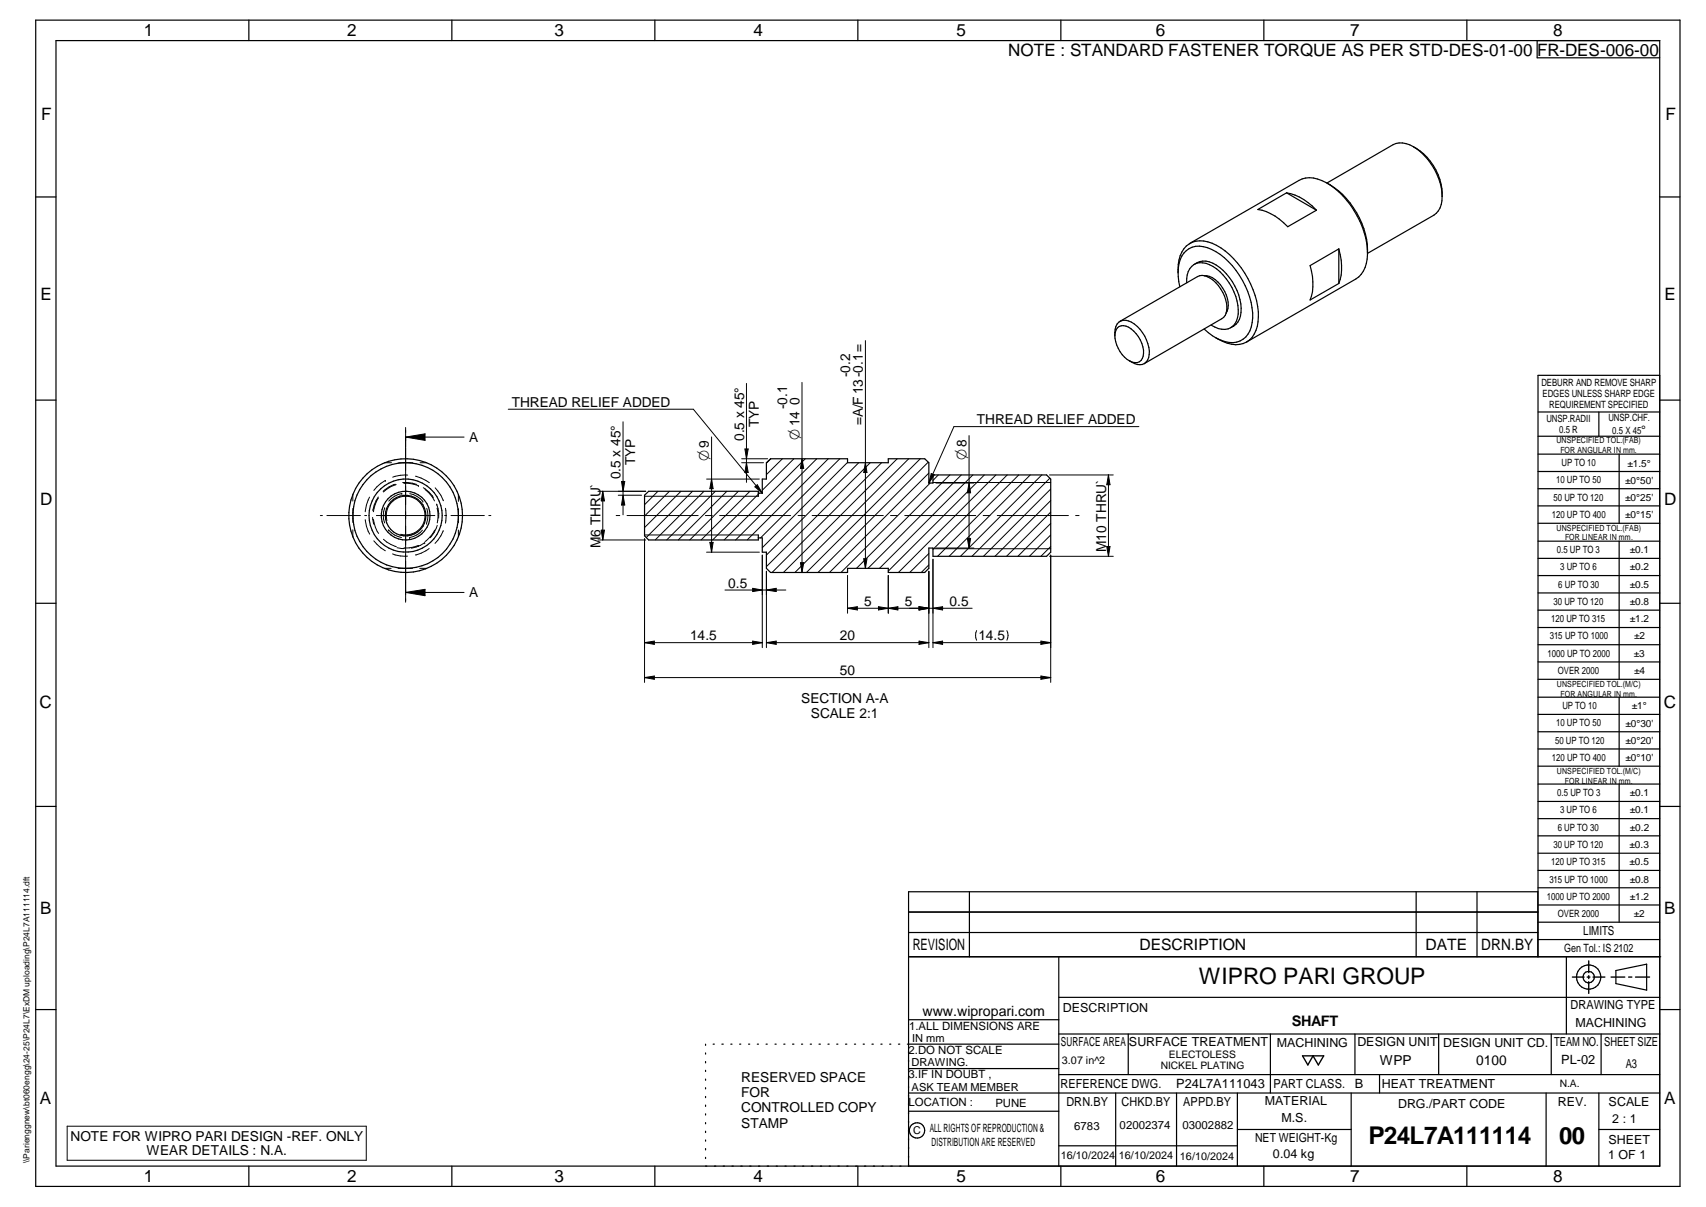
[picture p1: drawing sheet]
<svg xmlns="http://www.w3.org/2000/svg" width="420mm" height="297mm" viewBox="0 0 420 297" stroke-linecap="round" stroke-linejoin="round" font-family="sans-serif">
<g fill="none" stroke="#000" stroke-width=".3">
<path d="M8.8 5h405v287h-405zM13.8 10h395v277h-395zM61.3 5v5M111.3 5v5M161.3 5v5M211.3 5v5M261.3 5v5M311.3 5v5M361.3 5v5M378.6 10v4.2h30.2M348.1 36.1a5.1 5.1 0 0 0-5-.5l-16.3 9.4M348.1 36.1a15.9 15.9 0 0 1 7 11.1"/>
<path d="M348.1 36.1a13.7 13.7 0 0 1 7.1 12.2M8.8 48.5h5M293 59.9l26.9-15.5a6.5 6.5 0 0 1 6.7 .6 21.9 21.9 0 0 1 10.2 17.6 7.1 7.1 0 0 1-2.9 6.1l-26.9 15.5M316.9 47.5a12.7 12.7 0 0 1 7.3 4.2M316.9 47.5l-7.1 4.1a12.9 12.9 0 0 1 7.4 4.2l7-4.1M316.9 47.5l7.3 4.2M326.9 45.1a20 20 0 0 1 9.9 17.1M355.2 48.3a5 5 0 0 1-2.1 4.7l-16.3 9.4M355.2 47.5v.8M408.8 48.5h5M275.8 79.1l19.1-11a3.5 3.5 0 0 1 3.9 .9 8.7 8.7 0 0 1 3.2 8l-.3 .6-.8 .8-19.1 11.1M290.1 67.1a7.5 7.5 0 0 1 2.8-7.1 7.2 7.2 0 0 1 7.8 1 21.9 21.9 0 0 1 9.2 17 7.1 7.1 0 0 1-2.9 6.2"/>
<path d="M290.6 70.6a9.8 9.8 0 0 1 1-8.3 5.3 5.3 0 0 1 6.8-.9 19.8 19.8 0 0 1 10.1 16.8 5.7 5.7 0 0 1-3.9 6 9.6 9.6 0 0 1-8-3.2M292.3 69.6a4.1 4.1 0 0 1 3.1-5 8.4 8.4 0 0 1 6.6 4.1 12.3 12.3 0 0 1 2.8 9.4 3.6 3.6 0 0 1-1.7 2.5M294.1 65.1a4.9 4.9 0 0 1 6.3 .7 13.3 13.3 0 0 1 5.1 12 3.9 3.9 0 0 1-2.4 2.8M296.6 67.9a6.1 6.1 0 0 1 5 3.8 5.7 5.7 0 0 1 .4 5.4M329.7 61.3a13.7 13.7 0 0 1 0 8.5M329.7 61.3l-7 4.1a13.5 13.5 0 0 1 0 8.4l7-4M329.7 61.3v8.5M8.8 98.5h5M274.6 82.7a3.2 3.2 0 0 1 2-3.9 6.4 6.4 0 0 1 5.3 3.9l.5 1a5.3 5.3 0 0 1-.1 5.4l-.5 .4M275.2 80.7a2.48 2.48 0 0 1 3.4 .2 6.9 6.9 0 0 1 2.7 7.3 1.99 1.99 0 0 1-3 .7 7.4 7.4 0 0 1-3.6-7.1zM278.1 88.8a3.5 3.5 0 0 0 3.7 .7M298.3 80a4.7 4.7 0 0 0 4.8 .6"/>
<path d="M299.3 83.1a7.6 7.6 0 0 0 7.7 1.1M408.8 92.4h-30v143.1M408.8 98.5h5M378.8 101.4h30M378.8 107.4h30M378.8 111.8h30M378.8 116h30M393.8 101.4v6M398.8 111.8v17M186.8 121.4h.9v-3.5h1.1v-4l1-1h18.9v1h10.1v-1h8.9l1.1 1v5h1v-2h28l1 1v18l-1 1h-28v-2h-1v5l-1.1 1h-8.9v-1h-10.1v1h-18.9l-1-1v-4h-1.1v-3.5h-.9M186.8 122.1v-1.2h-27l-1.1 1v10l1.1 1h27v-1.2M378.8 120.3h30"/>
<path d="M378.8 124.5h30M378.8 128.8h30M378.8 133.2h30M378.8 137.4h30M398.8 133.2v34M8.8 148.5h5M378.8 141.6h30M378.8 145.9h30M378.8 150.2h30M378.8 154.4h30M378.8 158.7h30M408.8 148.5h5"/>
<path d="M378.8 162.9h30M378.8 167.2h30M378.8 171.6h30M378.8 175.8h30M398.8 171.6v17M8.8 198.5h5M378.8 180.1h30M378.8 184.3h30M378.8 188.6h30M378.8 193h30M378.8 197.2h30M398.8 193v33.9"/>
<path d="M408.8 198.5h5M238.7 219.5v16M348.8 219.5v16M363.8 219.5v16M378.8 201.5h30M378.8 205.7h30M378.8 210h30M378.8 214.2h30M378.8 218.5h30M223.8 235.5h185.2M223.8 229.5h154.9M223.8 224.5h154.9"/>
<path d="M260.8 235.5v51.5M378.7 235.5v-16h-154.9v67.5M378.8 222.7h30M378.8 226.9h30M378.8 231.2h30M385.8 235.5v19M398 238.8l7.5-1.5v6.4l-7.5-1.6zM8.8 248.5h5M173.8 257v.3M173.8 259.1v.3M175.6 257h.3M177.8 257h.3"/>
<path d="M180 257h.3M182.1 257h.3M184.4 257h.2M186.5 257h.3M188.7 257h.3M190.9 257h.3M193 257h.3M195.2 257h.3M197.4 257h.3M199.5 257h.3M201.7 257h.3M203.9 257h.3"/>
<path d="M206.1 257h.3M208.2 257h.4M210.4 257h.3M212.6 257h.3M214.7 257h.4M216.9 257h.3M219.1 257h.3M221.3 257h.3M223.8 251h37M260.8 257h-37.3M260.8 245.4h148M260.8 254.5h148"/>
<path d="M277.9 254.5v10M312.9 254.5v14.5M333.7 254.5v10M354.3 254.5v10M382 254.5v10M394.3 254.5v10M408.8 248.5h5M173.8 261.2v.4M173.8 263.4v.3M173.8 265.6v.3M173.8 267.7v.3M173.8 269.8v.3"/>
<path d="M173.8 271.9v.4M173.8 274.1v.3M173.8 276.3v.3M173.8 278.4v.3M223.8 269h185M223.8 263h37M223.8 273.5h37M260.8 264.5h148M274.8 269v18M289.8 269v18M304.7 269v18M304.7 278h28.1"/>
<path d="M332.8 269v18M339.8 264.5v4.5M380.8 269v18M393.8 269v18M393.8 278h15M61.3 287v5M111.3 287v5M161.3 287v5M173.8 280.5v.3M173.8 282.7v.3M173.8 284.8v.3M211.3 287v5"/>
<path d="M260.8 282h43.9M261.3 287v5M311.3 287v5M361.3 287v5"/>
<circle cx="99.9" cy="126.9" r="5"/>
<circle cx="99.9" cy="126.9" r="6"/>
<circle cx="99.9" cy="126.9" r="13"/>
<circle cx="99.9" cy="126.9" r="14"/>
<circle cx="99.9" cy="126.9" r="9"/>
<circle cx="391.3" cy="240.5" r="2.99"/>
<circle cx="391.3" cy="240.5" r="1.41"/>
<circle cx="225.9" cy="278.2" r="1.89"/>
</g>
<g fill="none" stroke="#000" stroke-width=".25">
<path d="M183.8 94.4v24.3M197.5 94.1v46.8M213.1 83.8v56.1M94.7 113.9h1.7M94.9 118.2h.1M94.9 118.2l-1.1 .8-1.7 1.7M97.4 119.2a7.2 7.2 0 0 0-3.1 1.7M97.6 119.3a7.2 7.2 0 0 0-3.2 1.8M98.2 113.9h3.5M99.2 118.7h1.2l2.2 .5M99.4 118.9a8.8 8.8 0 0 1 3.6 .6M99.9 105.2v43"/>
<path d="M99.9 107.6h14.4M99.9 107.6l4.8-.8v1.6zM100.4 116.9a8.5 8.5 0 0 0-3.7 .5M102.4 117.2l1.3 .4 2 1.2M103 119.5h.1M103.5 113.9h1.6M125.2 100.7h45.6l16.9 20.7M153.1 118.5h.8l-.5 2.4zM153.4 103.8v22.9M174 117.9h13M175.2 117.9l.4 2.4h-.8zM175.2 107.5v28.4"/>
<path d="M182.7 113.9h5.3M182.7 112.9h6.3M183.5 110.5h.8l-.5 2.4zM183.8 113.9l.5 2.4h-.8zM185.9 119.8l.6-.5 1.2 2.1zM189.9 112.9l-1.1 1.1M192.7 112.9l-3.9 3.9M195.5 112.9l-7.8 7.8M197.5 112.9l.4 2.4h-.8zM198.3 112.9l-20 20M201.2 112.9l-20 20M204 112.9l-20 20"/>
<path d="M206.8 112.9l-19.5 19.5M208.7 113.8l-21 21M211.5 113.9l-22.7 22.7M213.1 113.9l.4 2.4h-.8zM214.3 113.9l-25.5 25.5M217.1 113.9l-27 27M221 112.9l-28.1 28M223.8 112.9l-28 28M226.6 112.9l-28 28M228.6 113.7l-27.1 27.2M228.8 116.4l-24.5 24.5M229.1 118.9l-22 22"/>
<path d="M229.4 116.5l.7 .3-1.3 2.1zM229.8 118.7h29M230.5 118.9h9.3M231.1 116.9l-1.3 1.3M233.9 116.9l-23 23M236.8 116.9l-23 23M238.7 118.9l.3 2.4h-.8zM238.7 107.2v27.7M239.6 116.9l-23 23M242.4 116.9l-23.6 23.6M245.3 116.9l-24 24M248.1 116.9l-18.3 18.3"/>
<path d="M250.9 116.9l-20 20M253.7 116.9l-19.9 20M256.6 116.9l-20.1 20M258.5 116.9h15.7M258.6 117.7l-19.2 19.2M273 116.9l.4 2.4h-.8zM273 116.9v20M280.5 105h-45.6l-6.1 13.9M78.9 126.9h.5M80.5 126.9h8.3M86.9 121.7v1.6M86.9 125.1v3.5"/>
<path d="M86.9 130.4v1.7M89.8 126.9h.5M89.9 127.9a8.9 8.9 0 0 0 1.1 3.5M91 122.3l-.8 2-.3 1.6M91.8 127.3l.2 1.7M91.9 125.5h.1M92 127.8a7.5 7.5 0 0 0 1.2 3.5M92.1 133.1l1.7 1.7 1.1 .8M92.7 126.9h14.4M93.2 122.3l-1.1 2-.2 1.2M93.2 122.6a7.7 7.7 0 0 0-1.2 3.3M94.4 132.7a8.3 8.3 0 0 0 3.2 1.8"/>
<path d="M94.7 139.9h1.6M94.7 125a5.2 5.2 0 0 0 0 3.7M94.7 125h.1M95.3 128.1a4.8 4.8 0 0 1 4.1-6 4.8 4.8 0 0 1 5.2 5.2 4.8 4.8 0 0 1-5.9 4.2M95.7 130.4h.1M95.7 130.4a5.3 5.3 0 0 0 3.2 1.9M96.7 136.3a7.9 7.9 0 0 0 3.7 .6M97.8 134.8l1.7 .2M98.1 139.9h3.5M99 121.5a5.5 5.5 0 0 0-3.3 1.8M99 121.5h.1M100.9 132.3h.1"/>
<path d="M100.9 121.5a5.6 5.6 0 0 1 3.2 1.9M103 134.2a8.1 8.1 0 0 1-3.5 .7M103.1 134.2h.1M103.4 139.9h1.7M104 130.5a5.2 5.2 0 0 1-3.1 1.8M104.1 123.4h.1M104.3 120a7.7 7.7 0 0 1 2.4 2.4M104.6 133.6l-1 .6-2.3 .7M104.6 133.6h.1M104.7 120.5a7.1 7.1 0 0 1 2.3 2.8M105.1 128.8h.1M105.1 125.1a5.5 5.5 0 0 1 0 3.7"/>
<path d="M105.7 135a8.3 8.3 0 0 1-3.4 1.6M107 130.5a7.6 7.6 0 0 1-2.3 2.8M107.2 120.1a8.8 8.8 0 0 1 2 3.1M107.6 124.1l.5 2.3-.1 1.1M107.6 124.1h.1M107.6 125.1a7.2 7.2 0 0 1 .1 3.6M107.7 129.3a7.3 7.3 0 0 1-1.8 3M109.2 130.6a8.5 8.5 0 0 1-2.1 3.1M109.5 126.9h.5M109.7 125.1l.2 1.8-.2 1.8M111.1 126.9h8.2M112.9 121.7v1.7"/>
<path d="M112.9 125.2v3.5M112.9 130.4v1.7M120.4 126.9h.5M147.3 120.9h11.7M147.3 132.9h11.7M148.1 130.5h.8l-.4 2.4zM148.5 120.9l.4 2.4h-.8zM148.5 120.9v12M151.8 126.9h.8M152.3 121.9h5.7M153.4 121.9l.5 2.4h-.8zM154.4 126.9h17.5"/>
<path d="M158.7 132.6v35.3M158.7 122.1h28.1M158.7 131.7h28.1M162 120.9l-3.3 3.3M164.9 120.9l-6.2 6.1M167.7 120.9l-9 8.9M170.5 120.9l-11.3 11.4M173.4 120.9l-12 12M173.7 126.9h1.7M174 135.9h13M174.8 133.5h.8l-.4 2.4zM176.2 120.9l-12 12"/>
<path d="M177.2 126.9h17.5M179 120.9l-12 12M181.9 120.9l-12 12M184.7 120.9l-12 12M187 121.4l-11.5 11.5M187.7 136.6v22.8M196.5 126.9h1.7M197.1 138.5h.8l-.4 2.4zM200 126.9h17.5M212.7 137.5h.8l-.4 2.4zM219.3 126.9h1.7M222.8 126.9h17.5"/>
<path d="M228.8 136.2l-4.7 4.7M228.8 139l-1.9 1.9M229.8 137.6v21.8M229.8 135h29M230.5 134.9h9.3M238.2 132.5h.8l-.3 2.4zM242.1 126.9h1.7M245.6 126.9h17.5M258.5 136.9h15.7M258.8 134.5l-2.4 2.4M258.8 131.7l-5.3 5.2M258.8 128.8l-8.1 8.1"/>
<path d="M258.8 126l-10.9 10.9M258.8 123.2l-13.7 13.7M258.8 120.4l-16.6 16.5M258.8 136.6v31.3M264.9 126.9h.9M272.6 134.5h.8l-.4 2.4zM99.9 145.8l4.8-.8v1.6zM99.9 145.8h14.4M158.7 158.2l2.5-.4v.8zM158.7 158.2h29M178.6 145.2h14.9M185.4 144.8l2.3 .4-2.3 .4z"/>
<path d="M185.4 157.8l2.3 .4-2.3 .4zM188.8 140.6v18.8M188.8 158.2h40M188.8 158.2l2.4-.4v.8zM188.8 145.2l2.4-.4v.8zM208.7 149.7h30.7M208.7 141.6v9.3M208.7 149.7l2.4-.4v.8zM216.4 149.3l2.4 .4-2.4 .4zM218.8 141.6v9.3M218.8 149.7l2.3-.4v.8zM226.3 157.8l2.5 .4-2.5 .4z"/>
<path d="M226.3 149.3l2.5 .4-2.5 .4zM228.8 140.6v18.8M229.8 149.7l2.3-.4v.8zM229.8 158.2h29M229.8 158.2l2.3-.4v.8zM240.5 155.2a2.89 2.89 0 0 0 0 2.4M248 155.2a2.52 2.52 0 0 1 0 2.4M256.4 157.8l2.4 .4-2.4 .4zM158.7 166.8h100.1M158.7 166.8l2.5-.4v.8zM256.4 166.4l2.4 .4-2.4 .4zM16.5 277.2h73.7v8.3h-73.7z"/>
</g>
<path d="M391.3 236.5v2.9M320.8 259.8h5.2l-1.3 2.3-1.3-2.3-1.3 2.3zM387.3 240.5h2.8M390.9 240.5h.7M391.3 240.1v.7M391.3 241.6v2.9M392.3 240.5h3M396.8 240.5h3.4M401.1 240.5h.8M402.8 240.5h3.5" fill="none" stroke="#000" stroke-width=".34"/>
<g fill="#000">
<path d="M99.9 107.6l4.8-.8v1.6zM153.1 118.5h.8l-.5 2.4zM183.5 110.5h.8l-.5 2.4zM183.8 113.9l.5 2.4h-.8zM185.9 119.8l.6-.5 1.2 2.1zM197.5 112.9l.4 2.4h-.8zM213.1 113.9l.4 2.4h-.8zM229.4 116.5l.7 .3-1.3 2.1zM273 116.9l.4 2.4h-.8zM148.5 120.9l.4 2.4h-.8zM148.1 130.5h.8l-.4 2.4zM153.4 121.9l.5 2.4h-.8z"/>
<path d="M175.2 117.9l.4 2.4h-.8zM174.8 133.5h.8l-.4 2.4zM197.1 138.5h.8l-.4 2.4zM212.7 137.5h.8l-.4 2.4zM238.7 118.9l.3 2.4h-.8zM238.2 132.5h.8l-.3 2.4zM272.6 134.5h.8l-.4 2.4zM99.9 145.8l4.8-.8v1.6zM158.7 158.2l2.5-.4v.8zM185.4 144.8l2.3 .4-2.3 .4zM185.4 157.8l2.3 .4-2.3 .4zM188.8 158.2l2.4-.4v.8z"/>
<path d="M188.8 145.2l2.4-.4v.8zM208.7 149.7l2.4-.4v.8zM216.4 149.3l2.4 .4-2.4 .4zM218.8 149.7l2.3-.4v.8zM226.3 157.8l2.5 .4-2.5 .4zM226.3 149.3l2.5 .4-2.5 .4zM229.8 149.7l2.3-.4v.8zM229.8 158.2l2.3-.4v.8zM256.4 157.8l2.4 .4-2.4 .4zM158.7 166.8l2.5-.4v.8zM256.4 166.4l2.4 .4-2.4 .4z"/>
</g>
<text font-size="6" x="337" y="281.6">P24L7A111114</text>
<text font-size="5.9" x="384" y="281.6">00</text>
<text font-size="5.6" x="295.3" y="242.2">WIPRO PARI GROUP</text>
<g font-size="4.2">
<text x="35.4" y="9">1</text>
<text x="85.5" y="8.9">2</text>
<text x="136.6" y="9">3</text>
<text x="185.6" y="9">4</text>
<text x="235.6" y="9">5</text>
<text x="284.6" y="8.8">6</text>
<text x="332.6" y="9">7</text>
<text x="382.6" y="9">8</text>
<text x="248.3" y="13.8">NOTE : STANDARD FASTENER TORQUE AS PER STD-DES-01-00 FR-DES-006-00</text>
<text x="10.1" y="29.6">F</text>
<text x="410.2" y="29.6">F</text>
<text x="9.9" y="73.9">E</text>
<text x="409.9" y="73.9">E</text>
<text x="9.9" y="124.2">D</text>
<text x="409.9" y="124.2">D</text>
<text x="9.7" y="174.3">C</text>
<text x="409.7" y="174.3">C</text>
<text x="9.9" y="225">B</text>
<text x="409.8" y="225">B</text>
<text x="9.8" y="271.7">A</text>
<text x="409.8" y="271.7">A</text>
<text x="35.4" y="291">1</text>
<text x="85.5" y="290.9">2</text>
<text x="136.6" y="291">3</text>
<text x="185.6" y="291">4</text>
<text x="235.6" y="291">5</text>
<text x="284.6" y="290.8">6</text>
<text x="332.6" y="291">7</text>
<text x="382.6" y="291">8</text>
</g>
<g font-size="3.9">
<text x="224.8" y="233.8">REVISION</text>
<text x="280.7" y="233.8">DESCRIPTION</text>
<text x="351.1" y="233.8">DATE</text>
<text x="364.8" y="233.8">DRN.BY</text>
</g>
<g font-size="3.7">
<text x="174.6" y="113.5" transform="rotate(-90 174.6 113.5)">O9</text>
<text x="196.9" y="108.2" transform="rotate(-90 196.9 108.2)">O14</text>
<text x="238.1" y="113.1" transform="rotate(-90 238.1 113.1)">O8</text>
</g>
<text font-size="3.6" x="318.2" y="252.6">SHAFT</text>
<text font-size="3.5" x="227.2" y="250">www.wipropari.com</text>
<g font-size="3.4">
<text x="209.4" y="92.8" transform="rotate(-90 209.4 92.8)">-0.2</text>
<text x="126" y="100.1">THREAD RELIEF ADDED</text>
<text x="193.8" y="100.7" transform="rotate(-90 193.8 100.7)">-0.1</text>
<text x="196.9" y="99.7" transform="rotate(-90 196.9 99.7)">0</text>
<text x="186.8" y="105.1" transform="rotate(-90 186.8 105.1)">TYP</text>
<text x="212.5" y="104.7" transform="rotate(-90 212.5 104.7)">=A/F13-0.1=</text>
<text x="240.6" y="104.4">THREAD RELIEF ADDED</text>
<text x="115.6" y="108.8">A</text>
<text x="183.2" y="108.5" transform="rotate(-90 183.2 108.5)">0.5 x 45°</text>
<text x="152.9" y="117.9" transform="rotate(-90 152.9 117.9)">0.5 x 45°</text>
<text x="156.5" y="114.6" transform="rotate(-90 156.5 114.6)">TYP</text>
<text x="147.9" y="134.9" transform="rotate(-90 147.9 134.9)">M6 THRU`</text>
<text x="272.4" y="135.8" transform="rotate(-90 272.4 135.8)">M10 THRU`</text>
<text x="115.6" y="147">A</text>
<text x="179.4" y="144.6">0.5</text>
<text x="212.8" y="149.1">5</text>
<text x="222.8" y="149.1">5</text>
<text x="233.9" y="149.1">0.5</text>
<text x="170" y="157.6">14.5</text>
<text x="206.9" y="157.6">20</text>
<text x="240.9" y="157.6">14.5</text>
<text x="206.9" y="166.2">50</text>
<text x="197.3" y="173.1">SECTION A-A</text>
<text x="199.7" y="176.7">SCALE 2:1</text>
<text x="339.8" y="262.2">WPP</text>
<text x="363.6" y="262">0100</text>
<text x="182.6" y="266.2">RESERVED SPACE</text>
<text x="182.6" y="270">FOR</text>
<text x="182.6" y="273.7">CONTROLLED COPY</text>
<text x="17.4" y="280.8">NOTE FOR WIPRO PARI DESIGN -REF. ONLY</text>
<text x="182.6" y="277.5">STAMP</text>
<text x="36.1" y="284.4">WEAR DETAILS : N.A.</text>
</g>
<g font-size="3.1">
<text x="389.9" y="230.2">LIMITS</text>
<text x="261.8" y="249">DESCRIPTION</text>
<text x="386.8" y="248.4">DRAWING TYPE</text>
<text x="261.3" y="257.5">SURFACE AREA</text>
<text x="278" y="257.5">SURFACE TREATMENT</text>
<text x="314.5" y="257.6">MACHINING</text>
<text x="334.3" y="257.5">DESIGN UNIT</text>
<text x="355.4" y="257.6">DESIGN UNIT CD.</text>
<text x="382.8" y="257.3">TEAM NO.</text>
<text x="388" y="252.8">MACHINING</text>
<text x="395.1" y="257.4">SHEET SIZE</text>
<text x="384.5" y="261.9">PL-02</text>
<text x="400.4" y="262.8">A3</text>
<text x="261.2" y="267.8">REFERENCE DWG.</text>
<text x="289.7" y="267.8">P24L7A111043</text>
<text x="313.6" y="267.7">PART CLASS.</text>
<text x="333.7" y="267.7">B</text>
<text x="340.3" y="267.7">HEAT TREATMENT</text>
<text x="262.6" y="272.2">DRN.BY</text>
<text x="276.2" y="272.1">CHKD.BY</text>
<text x="291.4" y="272.2">APPD.BY</text>
<text x="311.5" y="272">MATERIAL</text>
<text x="344.3" y="272.6">DRG./PART CODE</text>
<text x="383.7" y="272.2">REV.</text>
<text x="396.2" y="272.3">SCALE</text>
<text x="309.1" y="280.9">NET WEIGHT-Kg</text>
<text x="315.6" y="276.1">M.S.</text>
<text x="396.1" y="281.4">SHEET</text>
<text x="397.1" y="276.4">2 : 1</text>
<text x="313.5" y="285.1">0.04 kg</text>
<text x="396.1" y="285.3">1 OF 1</text>
</g>
<text font-size="3" x="404.2" y="106.8">°</text>
<g font-size="2.8">
<text x="385.2" y="234.4">Gen Tol.: IS 2102</text>
<text x="223.9" y="253.4">1.ALL DIMENSIONS ARE</text>
<text x="223.8" y="259.3">2.DO NOT SCALE</text>
<text x="223.8" y="265.4">3.IF IN DOUBT ,</text>
<text x="223.8" y="272.2">LOCATION :</text>
<text x="245.1" y="272.4">PUNE</text>
<text x="229" y="278.7">ALL RIGHTS OF REPRODUCTION &amp;</text>
<text x="264.6" y="278">6783</text>
<text x="275.7" y="277.7">02002374</text>
<text x="291.2" y="277.9">03002882</text>
<text x="229.4" y="282.1">DISTRIBUTION ARE RESERVED</text>
</g>
<g font-size="2.7">
<text x="224.7" y="256.4">IN mm</text>
<text x="224.5" y="262.4">DRAWING.</text>
<text x="261.5" y="261.9">3.07 in^2</text>
<text x="224.5" y="268.4">ASK TEAM MEMBER</text>
<text x="224.9" y="279.2">C</text>
<text x="261.3" y="285.2">16/10/2024</text>
<text x="275.6" y="285.2">16/10/2024</text>
<text x="290.6" y="285.4">16/10/2024</text>
</g>
<g font-size="2.5">
<text x="379.6" y="95">DEBURR AND REMOVE SHARP</text>
<text x="379.9" y="97.7">EDGES UNLESS SHARP EDGE</text>
<text x="381.5" y="100.5">REQUIREMENT SPECIFIED</text>
<text x="380.9" y="103.8">UNSP.RADII</text>
<text x="384" y="106.6">0.5 R</text>
<text x="396.1" y="103.6">UNSP.CHF.</text>
<text x="397.1" y="106.8">0.5 X 45</text>
<text x="383.2" y="119">10 UP TO 50</text>
<text x="384.6" y="114.7">UP TO 10</text>
<text x="400.3" y="119">±0°50'</text>
<text x="400.8" y="114.8">±1.5°</text>
<text x="382.6" y="123.2">50 UP TO 120</text>
<text x="400.3" y="123.2">±0°25'</text>
<text x="382.2" y="127.4">120 UP TO 400</text>
<text x="400.3" y="127.4">±0°15'</text>
<text x="383.4" y="136.1">0.5 UP TO 3</text>
<text x="401.4" y="136.1">±0.1</text>
<text x="384.2" y="140.4">3 UP TO 6</text>
<text x="401.4" y="140.3">±0.2</text>
<text x="382.6" y="148.8">30 UP TO 120</text>
<text x="383.8" y="144.6">6 UP TO 30</text>
<text x="401.4" y="148.9">±0.8</text>
<text x="401.4" y="144.7">±0.5</text>
<text x="382" y="153.1">120 UP TO 315</text>
<text x="401.4" y="153.1">±1.2</text>
<text x="381.2" y="161.6">1000 UP TO 2000</text>
<text x="381.7" y="157.4">315 UP TO 1000</text>
<text x="402.4" y="161.6">±3</text>
<text x="402.5" y="157.4">±2</text>
<text x="383.7" y="165.9">OVER 2000</text>
<text x="402.5" y="165.9">±4</text>
<text x="383.2" y="178.8">10 UP TO 50</text>
<text x="384.8" y="174.5">UP TO 10</text>
<text x="400.3" y="178.8">±0°30'</text>
<text x="401.9" y="174.6">±1°</text>
<text x="383" y="183">50 UP TO 120</text>
<text x="400.3" y="183.1">±0°20'</text>
<text x="382.2" y="187.3">120 UP TO 400</text>
<text x="400.3" y="187.3">±0°10'</text>
<text x="383.5" y="195.9">0.5 UP TO 3</text>
<text x="401.4" y="196">±0.1</text>
<text x="384.2" y="200.1">3 UP TO 6</text>
<text x="401.4" y="200.2">±0.1</text>
<text x="382.6" y="208.7">30 UP TO 120</text>
<text x="383.7" y="204.4">6 UP TO 30</text>
<text x="401.4" y="208.7">±0.3</text>
<text x="401.4" y="204.4">±0.2</text>
<text x="382" y="213">120 UP TO 315</text>
<text x="401.4" y="212.9">±0.5</text>
<text x="381" y="221.4">1000 UP TO 2000</text>
<text x="381.6" y="217.2">315 UP TO 1000</text>
<text x="401.4" y="221.4">±1.2</text>
<text x="401.4" y="217.2">±0.8</text>
<text x="383.7" y="225.7">OVER 2000</text>
<text x="402.4" y="225.7">±2</text>
<text x="285.9" y="263.1">NICKEL PLATING</text>
<text x="287.9" y="260.4">ELECTOLESS</text>
<text x="384.1" y="267.5">N.A.</text>
</g>
<g font-size="2.1">
<text x="383.3" y="109.1">UNSPECIFIED TOL.(FAB)</text>
<text x="384.3" y="111.4">FOR ANGULAR IN mm.</text>
<text x="383.4" y="130.6">UNSPECIFIED TOL.(FAB)</text>
<text x="385.4" y="133">FOR LINEAR IN mm.</text>
<text x="383.4" y="169">UNSPECIFIED TOL.(M/C)</text>
<text x="384.3" y="171.4">FOR ANGULAR IN mm.</text>
<text x="383.4" y="190.5">UNSPECIFIED TOL.(M/C)</text>
<text x="385.4" y="192.8">FOR LINEAR IN mm.</text>
<text x="7.2" y="286.3" transform="rotate(-90 7.2 286.3)">\\Parienggnew\bt060engg\24-25\P24L7\ExDM uploading\P24L7A111114.dft</text>
</g>
</svg>
